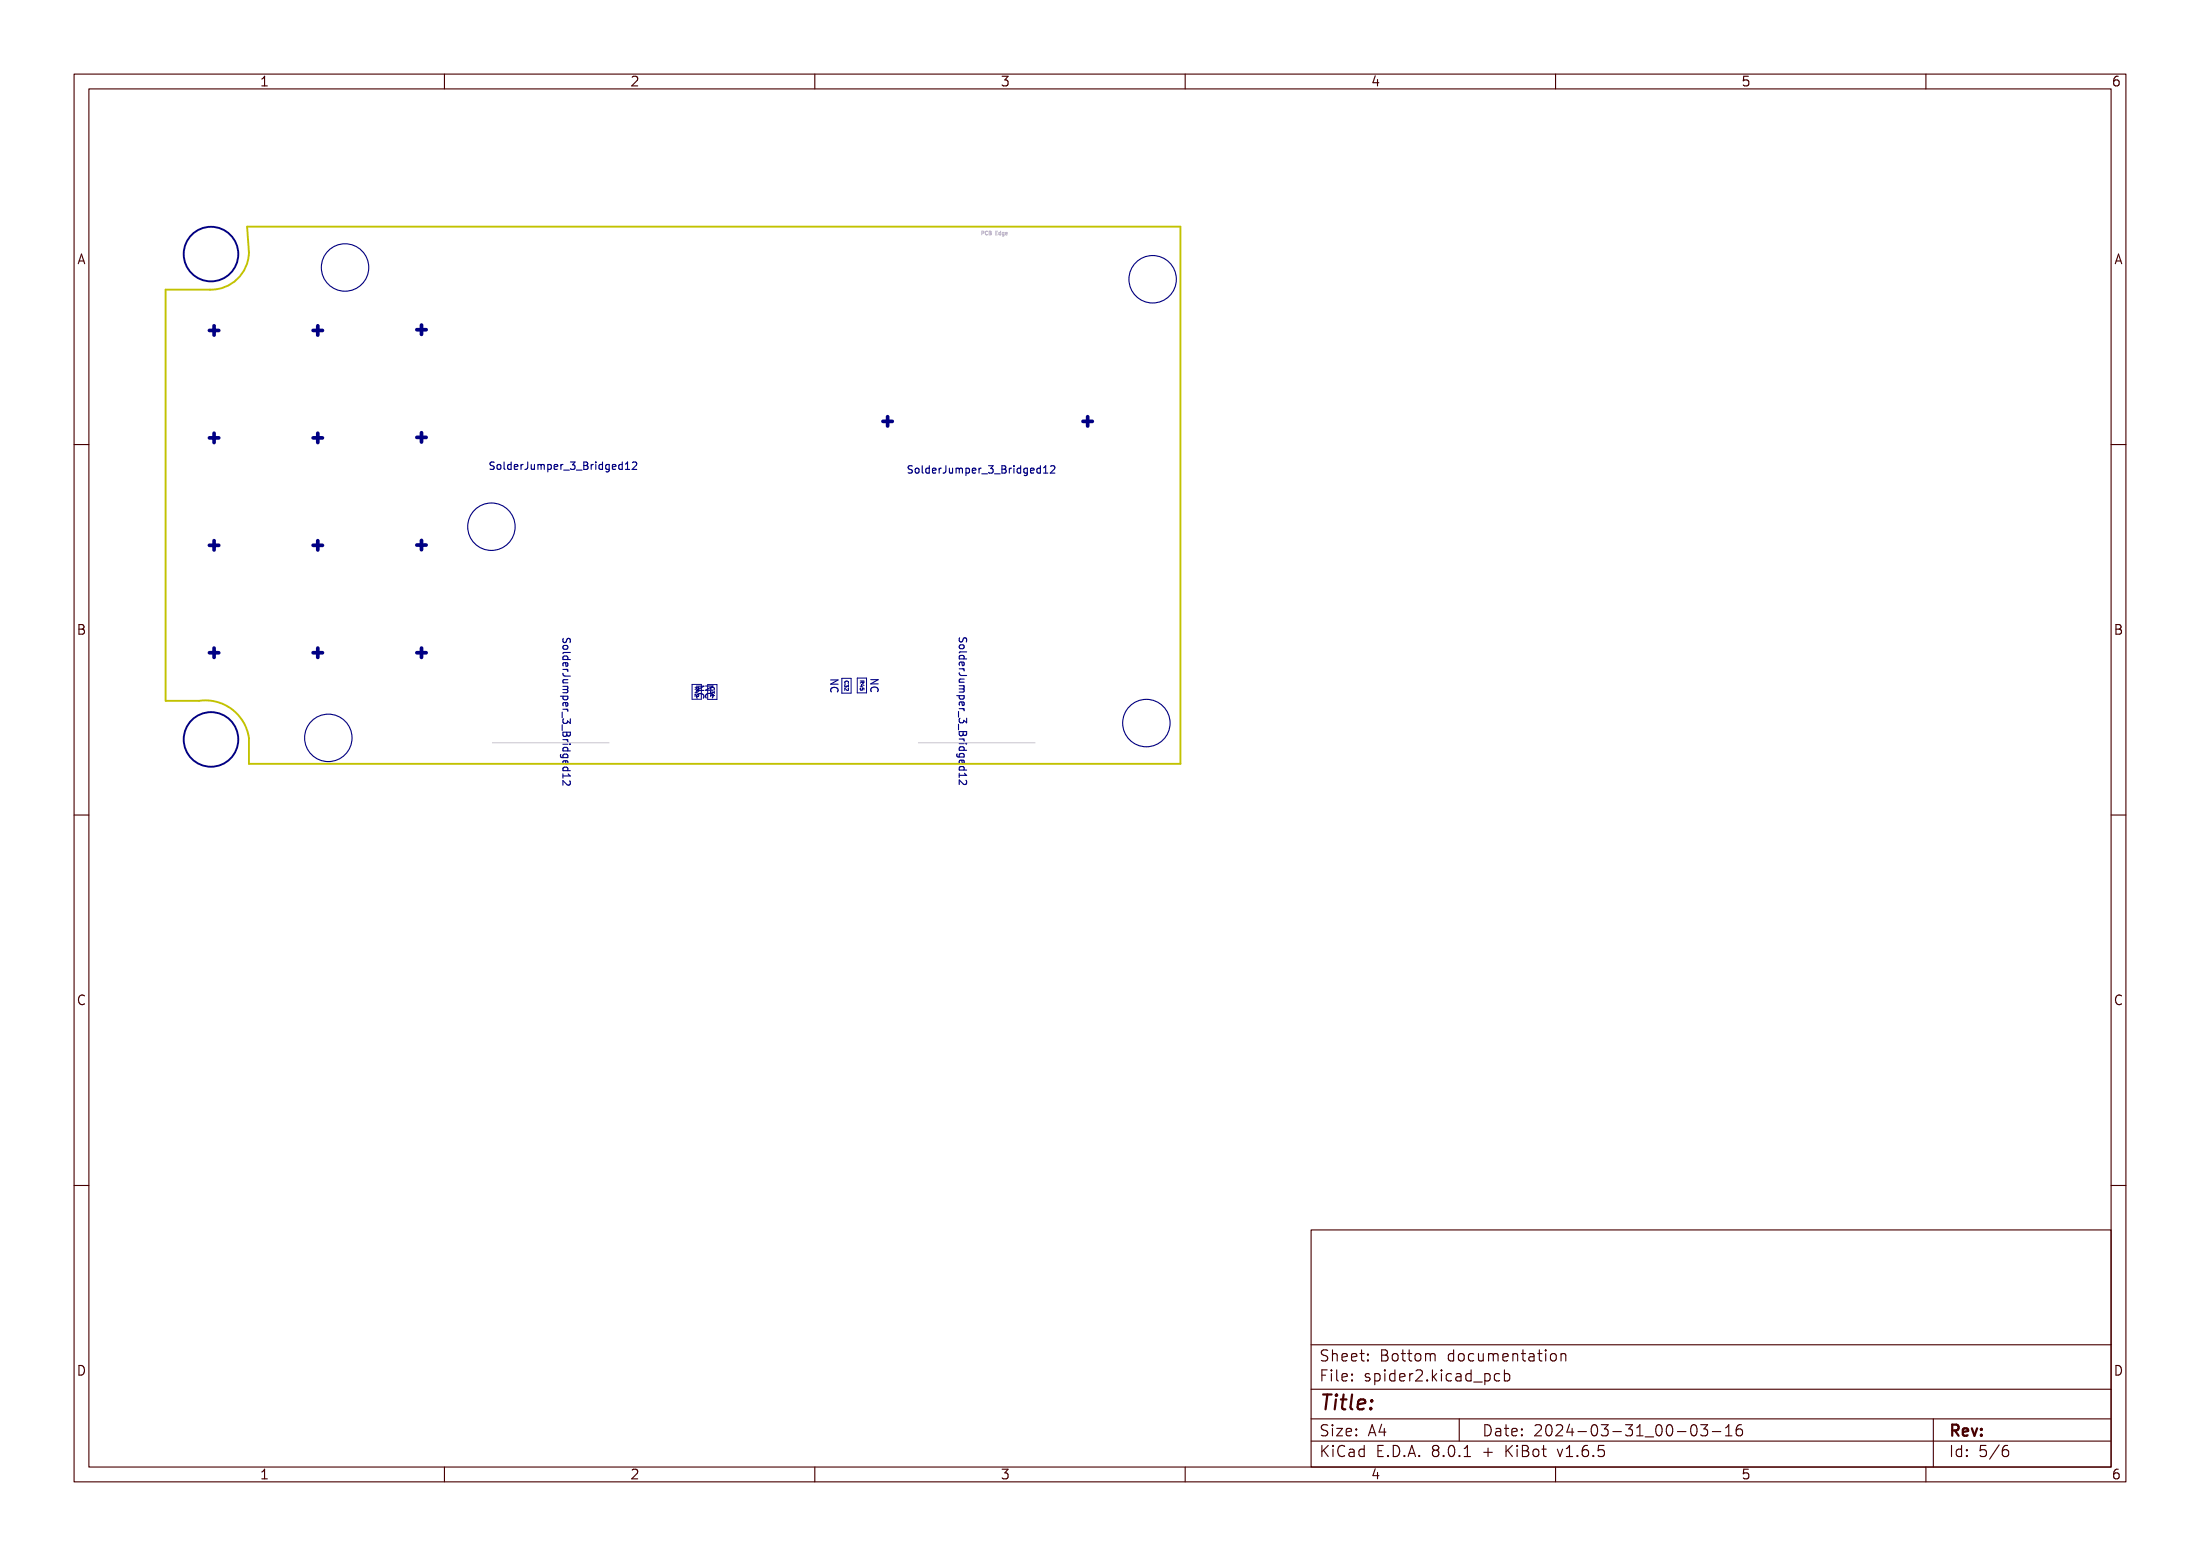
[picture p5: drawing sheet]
<svg xmlns="http://www.w3.org/2000/svg" width="297mm" height="210mm" viewBox="0 0 297 210" stroke-linecap="round" stroke-linejoin="round" font-family="sans-serif">
<g fill="none" stroke="#000084" stroke-width=".15">
<path d="M66.7 62.4h-.4h-.1v.3l.4 .2 .1 .3-.2 .2-.4-.1M67.2 62.7h.2l.2 .2v.3l-.2 .2-.2-.1-.1-.1zM68.1 62.4v.8l.1 .2M69 62.7h-.3l-.2 .2 .1 .4h.4M69 62.4v1M69.4 63l.5-.1v-.2h-.3l-.2 .1 .1 .5h.4M70.3 62.7v.7M70.6 62.7l-.3 .2M71.2 62.4v.7a.32 .32 0 0 1-.3 .3M71.7 62.7l.1 .6 .2 .1 .1-.1M72.1 62.7v.7M72.6 62.8l.3-.1 .2 .1"/>
<path d="M72.6 62.7v.7M73.1 62.8l.1-.1h.2l.1 .7M73.1 62.8v.6M74 62.7h.2l.2 .2-.1 .4h-.3M74 62.7v1M74.8 63l.5-.1-.1-.2h-.2l-.2 .1 .1 .5h.3M75.7 62.7v.7M76 62.7l-.3 .2M76.1 63.5h.8M77 62.4h.6l-.3 .3 .3 .1v.5l-.2 .1-.4-.1M77.8 63.5h.8M78.8 62.4h.3l.2 .1-.2 .3 .2 .1 .1 .3-.2 .2h-.4z"/>
<path d="M78.8 62.8h.3M79.8 62.7v.7M80.1 62.7l-.3 .2M80.4 62.4h.1M80.4 62.7v.7M81.3 62.7h-.2l-.2 .2 .1 .4h.3M81.3 62.4v1M82.2 62.7h-.2l-.2 .2 .1 .4h.3M82.2 62.7v.8l-.1 .2-.3-.1M82.7 63l.4-.1v-.2h-.3l-.1 .1v.5h.4M84 62.7h-.3l-.2 .2 .1 .4h.4M84 62.4v1"/>
<path d="M84.4 63.4h.6M84.4 62.6l.3-.2v1M85.4 62.4h.4l.2 .2-.7 .8h.7M123.2 62.9h-.4l-.2 .1v.2l.5 .2 .1 .3-.2 .2-.4-.1M123.6 63.2h.3l.2 .2v.3l-.2 .2-.3-.1-.1-.1zM124.5 62.9v.8l.1 .2M125.5 63.2h-.3l-.2 .2 .1 .4h.4M125.5 62.9v1M125.9 63.5l.5-.1-.1-.2h-.3l-.1 .1v.5h.4M126.8 63.2v.7M127.1 63.2l-.3 .2M127.7 62.9v.7a.32 .32 0 0 1-.4 .3"/>
<path d="M128.2 63.2v.6l.3 .1 .1-.1M128.6 63.2v.7M129.1 63.3l.3-.1 .1 .1M129.1 63.2v.7M129.5 63.3l.1-.1h.3v.7M129.5 63.3v.6M130.4 63.2h.3l.2 .2-.1 .4h-.4M130.4 63.2v1M131.3 63.5l.4-.1v-.2h-.3l-.1 .1v.5h.4M132.2 63.2v.7M132.5 63.2l-.3 .2M132.5 64h.8"/>
<path d="M133.5 62.9h.6l-.4 .3 .3 .1v.5l-.1 .1-.4-.1M134.3 64h.7M135.3 62.9h.3l.2 .1-.2 .3 .2 .1v.3l-.2 .2h-.3zM135.3 63.3h.3M136.3 63.2v.7M136.5 63.2l-.2 .2M136.9 62.9v.1M136.9 63.2v.7M137.8 63.2h-.3l-.2 .2 .1 .4h.4M137.8 62.9v1M138.7 63.2h-.3l-.2 .2 .1 .4h.4M138.7 63.2v.8l-.2 .2-.2-.1"/>
<path d="M139.1 63.5l.5-.1-.1-.2h-.2l-.2 .1 .1 .5h.3M140.5 63.2h-.3l-.2 .2 .1 .4h.4M140.5 62.9v1M140.9 63.9h.6M140.9 63.1l.3-.2v1M141.8 63l.4-.1 .2 .2-.6 .8h.6M75.7 94h1M75.9 96.1v.8M75.9 97.8v.8M76 90.9a.32 .32 0 0 0 .3 .4h.7M76 98.8h1v.4l-.2 .1-.3-.1-.1 .1-.2 .1-.2-.2zM76 89h1"/>
<path d="M76 90.3h.7M76 92.2h.7M76 92.6h.7M76 93.1h.5M76 95.7h.7M76 99.8h.7M76 86.2v.3l.2 .2 .2-.1 .2-.4h.3l.1 .1-.1 .4M76 87.2l.5-.1 .1 .1 .1 .2-.2 .2h-.3l-.2-.2zM76 89v-.3l.2-.2 .4 .1v.4M76 94v.3l.2 .1 .4-.1v-.3M76.1 97l-.1 .4 .2 .2h.3l.1-.3 .4 .3v-.6M76.3 89.4l.1 .5h.2l.1-.3-.2-.2-.5 .1v.4"/>
<path d="M76.3 94.8l.1 .5h.2l.1-.3-.2-.2-.5 .1v.4M76.5 90.3l.2 .3M76.5 95.7l.2 .3M76.5 99.8l.2 .3M76.5 93.1l.2 .1-.1 .2-.6 .1M76.5 98.8v.4M76.6 92.6l.1 .3-.2 .2M76.7 91.7l-.7 .1v.2l.1 .2M77 88.1h-.9l-.1 .1M94 92.6h1l-1 .6h1M94.1 94.2a.47 .47 0 0 1 .4-.6 .47 .47 0 0 1 .5 .4l-.1 .2M95.3 92.6h1l-1 .6h1"/>
<path d="M95.3 94.2a.47 .47 0 0 1 .4-.7 .47 .47 0 0 1 .6 .5l-.1 .2M112.1 91.8h1l-1 .5h1M112.2 93.4a.47 .47 0 0 1 .4-.7 .47 .47 0 0 1 .5 .5l-.1 .2M117.6 91.7h1l-1 .6h1M117.6 93.3a.47 .47 0 0 1 .4-.6 .47 .47 0 0 1 .6 .5l-.1 .1M129.2 93.9h1M129.4 96v.8M129.4 97.7v.8M129.5 90.8a.32 .32 0 0 0 .3 .4h.7M129.5 98.7h1v.4l-.2 .2-.3-.2-.1 .2h-.2l-.2-.2zM129.5 88.9h1M129.5 90.3h.7"/>
<path d="M129.5 92.1h.7M129.5 92.6h.7M129.5 93h.5M129.5 95.6h.7M129.5 99.7h.7M129.5 86.1v.4l.2 .1h.2l.2-.5h.3l.1 .2-.1 .3M129.5 88.9v-.3l.2-.1 .4 .1v.3M129.5 93.9v.3l.2 .2 .4-.1v-.4M129.6 87.1h.5l.1 .1-.1 .3-.1 .1-.4-.1-.1-.1zM129.6 96.9l-.1 .5 .2 .2 .3-.1 .1-.3 .4 .4v-.7M129.8 89.4l.1 .4h.2l.1-.3-.2-.1h-.5v.4M129.8 94.7l.1 .5h.2l.1-.3-.2-.2-.5 .1v.4"/>
<path d="M130 90.3l.2 .3M130 95.6l.2 .3M130 99.7l.2 .3M130 93l.2 .1-.1 .3h-.6M130 98.7v.4M130.1 92.6l.1 .2-.2 .2M130.2 91.6l-.7 .1v.2l.1 .2M130.5 88h-.9l-.1 .1M75.7 101.8v.3l.2 .2h.8M76 104.4v.6M76 100.4h.7M76 101.3h1"/>
<path d="M76 104h1M76 101.3v-.2l.2-.2 .4 .1v.3M76 102.3v-.3l.2-.2 .4 .1v.4M76 104v-.3l.2-.2 .4 .1v.4M76.3 102.7l.1 .5 .2-.1 .1-.3-.2-.1h-.5v.4M76.7 104.4l.3 .3h-1M76.9 105.4l.1 .4-.3 .2-.7-.7v.7M76.9 100.4h.1M129.2 101.7v.3l.2 .2h.8M129.5 104.4v.5M129.5 100.4h.7M129.5 101.3h1"/>
<path d="M129.5 103.9h1M129.5 101.3v-.3l.2-.2 .4 .1v.4M129.5 102.2v-.3l.2-.2 .4 .1v.4M129.5 103.9v-.3l.2-.1 .4 .1v.3M129.8 102.6l.1 .5 .2-.1 .1-.3-.2-.1h-.5v.4M130.2 104.4l.3 .2h-1M130.4 105.3l.1 .4-.3 .2-.7-.6v.6M130.4 100.4h.1"/>
<circle cx="46.6" cy="36.1" r="3.2"/>
<circle cx="155.6" cy="37.7" r="3.2"/>
<circle cx="66.3" cy="71.1" r="3.2"/>
<circle cx="44.3" cy="99.6" r="3.2"/>
<circle cx="154.8" cy="97.6" r="3.2"/>
</g>
<g fill="none" stroke="#000084" stroke-width=".14">
<path d="M93.4 92.4h1.3v2h-1.3zM93.8 92.8h.5v.2h-.2v-.2M93.8 93.5h.4M94.1 92.9l-.3 .2M94.3 93.7v.2l-.1 .1-.4-.3v.3M94.4 93.4l-.4-.2v.4M95.5 92.4h1.3v2h-1.3zM95.9 93.7v.3M96 93.1a.22 .22 0 0 1 .2-.3 .22 .22 0 0 1 .2 .3M96 93.2l-.1 .3 .1 .1 .2-.1v-.1l.2 .2v-.4M96.3 93.7l.1 .2h-.5M113.6 91.6h1.3v2h-1.3z"/>
<path d="M114.1 92.2a.22 .22 0 0 1 .2-.3 .22 .22 0 0 1 .2 .3M114.1 92.4l-.1 .2 .1 .1h.2l.1-.2 .1 .2v-.3M114.5 93.2h-.2l-.3-.3v.3M114.5 92.9h.1M114.5 92.9v.2M114.5 93.1v.1M115.7 91.5h1.3v2h-1.3zM116.1 91.9h.5v.3l-.2-.1v-.2M116.1 92.6h.4M116.2 92.9v.2h.2v-.2h.2v.2M116.4 92l-.3 .2M116.7 92.5l-.4-.1v.3"/>
</g>
<path d="M22.4 39.1h6a5.1 5.1 0 0 0 5.2-5l-.2-3.5h126v72.5h-125.8v-3.5a5.9 5.9 0 0 0-6.7-5h-4.5z" fill="none" stroke="#c2c200" stroke-width=".25"/>
<path d="M132.5 31.5l.3-.1v-.2h-.3v.5M133.3 31.2a.22 .22 0 0 0-.3 .3 .22 .22 0 0 0 .3 .2M133.5 31.2l.3 .1-.1 .1 .1 .2-.1 .1h-.2zM133.5 31.4h.2M134.4 31.4h.2M134.7 31.2h-.3v.5h.3M135.1 31.2v.5h-.2v-.3h.2M135.5 31.4l-.2 .1v.2h.2M135.5 31.4v.4h-.2M135.8 31.5h.2v-.1h-.2v.3h.2M66.5 100.2h15.7M124 100.2h15.7" fill="none" stroke="#c2c2c2" stroke-width=".14"/>
<g fill="none" stroke="#000084" stroke-width=".25">
<circle cx="28.5" cy="34.3" r="3.7"/>
<circle cx="28.5" cy="99.8" r="3.7"/>
</g>
<g fill="none" stroke="#000084" stroke-width=".5">
<path d="M28.3 44.6h1.2M28.3 59.1h1.2M28.9 44v1.2M28.9 58.5v1.2M42.3 44.6h1.2M42.3 59.1h1.2M42.9 44v1.2M42.9 58.5v1.2M56.3 59h1.2M56.3 44.5h1.2M56.9 43.9v1.2M56.9 58.4v1.3"/>
<path d="M119.2 56.9h1.3M119.8 56.2v1.3M146.2 56.9h1.3M146.8 56.2v1.3M28.3 73.6h1.2M28.9 73v1.2M42.3 73.6h1.2M42.9 73v1.2M56.3 73.6h1.2M56.9 72.9v1.3M28.3 88.1h1.2M28.9 87.5v1.2"/>
<path d="M42.3 88.1h1.2M42.9 87.5v1.2M56.3 88.1h1.2M56.9 87.5v1.2"/>
</g>
<g fill="none" stroke="#480000" stroke-width=".15">
<path d="M10 10h277v190h-277zM12 12h273v186h-273zM35.3 10.7l.4-.4v1.3M35.3 11.6h.8M60 10v2M85.3 10.4l.2-.1 .5 .1a.35 .35 0 0 1 0 .5l-.7 .7h.8M110 10v2M135.3 10.3h.8l-.4 .5a.35 .35 0 0 1 .4 .2v.3l-.1 .2-.5 .1-.2-.1M160 10v2M185.7 10.2l-.4 1h.9M186 10.7v.9M210 10v2"/>
<path d="M236 10.3h-.6l-.1 .6 .2-.1 .5 .1 .1 .1-.1 .5-.2 .1h-.3l-.2-.1M260 10v2M286 10.3a.52 .52 0 0 0-.7 .6v.4l.2 .2 .3 .1 .2-.1 .1-.5-.1-.1-.4-.1-.3 .2M10.6 35.6l.4-1.3 .4 1.3M10.7 35.2h.6M285.6 35.6l.4-1.3 .4 1.3M285.7 35.2h.6M10 60h2M285 60h2M10.7 84.3h.4l.2 .1v.3l-.2 .2a.35 .35 0 0 1 .3 .3 .35 .35 0 0 1-.2 .4h-.5zM10.7 84.9h.4M285.7 84.3h.4l.2 .1v.3l-.2 .2a.35 .35 0 0 1 .3 .3 .35 .35 0 0 1-.2 .4h-.5z"/>
<path d="M285.7 84.9h.4M10 110h2M285 110h2M11.4 134.4a.52 .52 0 0 0-.6 0 .52 .52 0 0 0-.2 .6 .49 .49 0 0 0 .2 .5 .49 .49 0 0 0 .6 0M286.4 134.4a.52 .52 0 0 0-.6 0 .52 .52 0 0 0-.2 .6 .49 .49 0 0 0 .2 .5 .49 .49 0 0 0 .6 0M10 160h2M285 160h2M177 166h108v32h-108zM10.7 184.3a.66 .66 0 0 1 .7 .6 .66 .66 0 0 1-.7 .7zM35.3 199.6h.8M35.3 198.7l.4-.4v1.3M60 198v2"/>
<path d="M85.3 198.4l.2-.1 .5 .1a.35 .35 0 0 1 0 .5l-.7 .7h.8M110 198v2M135.3 198.3h.8l-.4 .5a.35 .35 0 0 1 .4 .2v.3l-.1 .2-.5 .1-.2-.1M160 198v2M177 181.5h108M177 187.5h108M177 191.5h108M177 194.5h108M178.5 185.6h.5M178.5 195.1v1.5M178.7 195.7l.6 .9M179.2 184.9h-.7v1.5"/>
<path d="M179.2 182.3l-.2-.1-.5 .1a.36 .36 0 0 0-.1 .3 .36 .36 0 0 0 .3 .3 .55 .55 0 0 1 .5 .4v.2l-.2 .2-.6-.1M179.2 192.4l-.2-.1-.5 .1a.36 .36 0 0 0-.1 .3 .36 .36 0 0 0 .3 .3 .55 .55 0 0 1 .5 .4v.2l-.2 .2-.6-.1M179.3 195.1l-.8 .8M179.7 184.9v.1M179.7 185.4v1M179.7 184.9l.1 .1h-.1M179.9 182.8a.37 .37 0 0 1 .6 .1v.8M179.9 182.2v1.5M179.9 192.3v.1M179.9 192.8v1M179.9 192.3l-.1 .1h.1M179.9 192.3l.1 .1h-.1"/>
<path d="M180 195.1v.1M180 195.6v1M180 195.1l-.1 .1h.1M180.5 184.9v1.3l.2 .2M180.5 192.8h.7l-.7 1h.7M181.2 183.2l.7-.2-.1-.2-.4-.1-.2 .2v.7l.2 .1 .4-.1M181.2 185.9l.7-.2-.1-.2-.4-.1-.2 .2v.7l.2 .1 .4-.1M181.5 195.2a.6 .6 0 0 0-.7 0 .6 .6 0 0 0-.2 .7 .56 .56 0 0 0 .3 .6 .56 .56 0 0 0 .6-.1M181.7 193.3l.8-.2-.1-.2-.4-.1-.3 .2 .1 .7 .2 .1 .4-.1M182.2 195.7l.1-.1 .4 .1 .1 .9M182.5 183.2l.7-.2-.1-.2-.4-.1-.2 .2v.7l.2 .1 .4-.1M182.5 186.2l.1 .1-.1 .1"/>
<path d="M182.5 186.2v.1v.1M182.5 185.5v.1M182.5 186.2v.2M182.5 185.5h.1l-.1 .1M182.8 195.9l-.5 .1a.29 .29 0 0 0-.2 .3 .29 .29 0 0 0 .2 .3l.5-.1M183.1 193.6l.1 .1-.1 .1M183.1 193.6l-.1 .1 .1 .1M183.1 192.9v.1M183.1 193.6v.2M183.1 192.9h.1l-.1 .1M183.1 192.9h-.1l.1 .1M183.6 182.7h.6"/>
<path d="M183.8 182.2v1.3l.1 .1 .3 .1M184.2 195.7l-.5-.1-.2 .3v.4l.1 .2 .1 .1 .5-.1M184.2 195.1v1.5M184.7 183.5v.1v.1M184.7 183.5l-.1 .1 .1 .1M184.7 182.8v.1M184.7 183.5v.2M184.7 182.8h-.1l.1 .1M184.7 193.8l.5-1.5 .5 1.5M184.9 185.5l-.4-.1-.2 .2 .1 .2 .5 .2 .1 .1-.1 .2-.2 .1-.4-.1M184.9 193.4h.7M185.6 185.5l.4-.1 .3 .3v.4l-.1 .2-.2 .1-.4-.1"/>
<path d="M185.6 185.4v1.5M185.7 198.2l-.4 1h.9M186 198.7v.9M186 195.8h.5M186.5 182.2l.7 .1a.36 .36 0 0 1 .1 .3 .36 .36 0 0 1-.3 .3 .4 .4 0 0 1 .4 .4 .4 .4 0 0 1-.3 .4h-.6zM186.5 182.9h.5M186.5 192.2l-.3 1.1h.9M186.7 195.1h-.7v1.5h.7M186.9 192.8v1M187 184.9v.1M187 185.4v1M187 184.9l-.1 .1h.1"/>
<path d="M187.4 196.4v.2M187.4 196.4l.1 .1-.1 .1M187.4 196.4l-.1 .1 .1 .1M188.1 182.8a.41 .41 0 0 1 .6 .2v.4a.41 .41 0 0 1-.4 .3 .41 .41 0 0 1-.3-.3v-.4zM188.1 195.1a.79 .79 0 0 1 .9 .5 .79 .79 0 0 1-.3 .9l-.6 .1zM188.3 185.5l-.4-.1-.3 .3v.4l.1 .2 .2 .1 .4-.1M188.3 184.9v1.5M189 185.9l.7-.2-.1-.2-.4-.1-.2 .2v.7l.2 .1 .4-.1M189.2 182.7h.5M189.4 182.2v1.3l.1 .1 .2 .1M189.6 196.4l.1 .1-.1 .1M189.6 196.4l-.1 .1 .1 .1"/>
<path d="M189.6 196.4v.2M190 182.7h.6M190.1 196.6l.5-1.5 .5 1.5M190.2 182.2v1.3l.1 .1 .3 .1M190.2 196.2h.8M190.3 185.4v1M190.7 185.4l-.2 .1-.2 .2M191.1 182.8a.41 .41 0 0 1 .4-.1 .41 .41 0 0 1 .3 .3v.4a.41 .41 0 0 1-.4 .3 .41 .41 0 0 1-.4-.3zM191.2 185l.2-.1 .5 .1a.41 .41 0 0 1 .1 .5l-.9 .9h.9M191.6 196.4l.1 .1-.1 .1M191.6 196.4l-.1 .1 .1 .1M191.6 196.4v.2"/>
<path d="M192.5 182.8a.37 .37 0 0 1 .6 .1M192.5 182.7v1M192.7 186.2v.1v.1M192.7 186.2l-.1 .1 .1 .1M192.7 186.2v.2M193.1 182.9l.2-.2 .4 .1v.9M193.1 182.9v.8M193.4 184.9v1.5M193.5 185.8l.5 .6M193.7 195.7l-.3 .3 .1 .4 .2 .2 .4-.1 .1-.2v-.3l-.2-.3M193.7 195.7l-.2-.1a.3 .3 0 0 1-.1-.3 .3 .3 0 0 1 .3-.2l.4 .1a.31 .31 0 0 1 .1 .3 .31 .31 0 0 1-.2 .2M193.7 195.7h.3"/>
<path d="M194 185.4l-.6 .6M194.6 184.9v.1M194.6 185.4v1M194.6 184.9l-.1 .1h.1M194.6 184.9l.1 .1h-.1M194.9 196.4l.1 .1-.1 .1M194.9 196.4l-.1 .1 .1 .1M194.9 196.4v.2M195.7 195.2a.36 .36 0 0 1 .3-.1 .36 .36 0 0 1 .3 .3 .77 .77 0 0 1-.4 1.2 .91 .91 0 0 1-.2-1.4zM196 185.5l-.5-.1-.3 .3v.4l.2 .2 .1 .1 .5-.1M196.2 182.8l-.4-.1-.3 .3v.4l.2 .2 .1 .1 .4-.1M196.2 182.2v1.5"/>
<path d="M196.6 185.5l.1-.1 .5 .1v.9M197 182.8a.41 .41 0 0 1 .4-.1 .41 .41 0 0 1 .3 .3v.4a.41 .41 0 0 1-.4 .3 .41 .41 0 0 1-.4-.3zM197 191.5v3M197 196.4l.1 .1-.1 .1M197 196.4v.1v.1M197 196.4v.2M197.2 185.7l-.5 .1a.3 .3 0 0 0-.2 .3 .3 .3 0 0 0 .2 .3l.5-.1M197.7 196.6h.8M197.7 195.5l.4-.4v1.5M198.6 185.5l-.4-.1-.3 .3v.4l.1 .2 .2 .1 .4-.1M198.6 184.9v1.5M199 182.8l-.5-.1-.3 .3v.4l.2 .2 .1 .1 .5-.1"/>
<path d="M199 186.5h1.1M199.6 182.7l.1 .9a.41 .41 0 0 0 .5-.1M200.2 182.7v1M200.3 196h1.2M200.5 185.5l.4-.1 .3 .3v.4l-.2 .2-.1 .1-.4-.1M200.5 185.4v1.5M200.5 192.3a.79 .79 0 0 1 .8 .5 .79 .79 0 0 1-.3 .9l-.5 .1zM200.9 195.4v1.2M201 182.8a.37 .37 0 0 1 .6 .1M201 182.7v1M201.6 182.9l.2-.2 .4 .1v.9M201.6 182.9v.8"/>
<path d="M202 192.9l.1-.1 .4 .1 .1 .9M202.5 185.5l-.5-.1-.3 .3v.4l.2 .2 .1 .1 .5-.1M202.6 193.1l-.5 .1a.29 .29 0 0 0-.2 .3 .29 .29 0 0 0 .2 .3l.5-.1M202.9 183.2l.7-.2-.1-.2-.4-.1-.2 .2 .1 .7 .1 .1 .4-.1M203.1 185.5l.4-.1 .3 .3v.4l-.1 .2-.2 .1-.4-.1M203.1 184.9v1.5M203.1 192.8h.6M203.3 192.3v1.3l.1 .1 .3 .1M203.3 195.1v1.5M203.5 195.7l.7 .9M204.1 193.3l.7-.2-.1-.2-.4-.1-.2 .2 .1 .7 .1 .1 .4-.1M204.2 195.1l-.9 .8"/>
<path d="M204.2 182.8a.37 .37 0 0 1 .7 .1v.8M204.2 182.7v1M204.8 195.1l-.1 .1h.1M204.8 195.1v.1M204.8 195.6v1M204.8 195.1l.1 .1h-.1M205.4 182.7h.6M205.5 193.6v.1v.1M205.5 193.6l-.1 .1 .1 .1M205.5 192.9v.1M205.5 193.6v.2M205.5 192.9h-.1l.1 .1"/>
<path d="M205.5 195.1l.7 .1a.36 .36 0 0 1 .1 .3 .36 .36 0 0 1-.3 .3 .4 .4 0 0 1 .4 .4 .4 .4 0 0 1-.3 .4h-.6zM205.5 195.8h.5M205.6 182.2v1.3l.1 .1 .3 .1M206.5 182.8l.1-.1 .4 .1 .1 .9M207 195.7a.41 .41 0 0 1 .4-.1 .41 .41 0 0 1 .3 .3v.4a.41 .41 0 0 1-.4 .3 .41 .41 0 0 1-.3-.3zM207.1 183l-.5 .1a.29 .29 0 0 0-.2 .3 .29 .29 0 0 0 .2 .3l.5-.1M207.2 192.4l.3-.1 .5 .1a.41 .41 0 0 1 0 .5l-.8 .9h.9M207.6 182.7h.6M207.8 182.2v1.3l.1 .1 .3 .1M208.2 195.6h.5M208.4 195.1v1.3l.1 .1 .2 .1M208.7 182.2v.1"/>
<path d="M208.7 182.7v1M208.7 182.2l-.1 .1h.1M208.8 192.4a.36 .36 0 0 1 .4-.1 .36 .36 0 0 1 .3 .3 .78 .78 0 0 1-.5 1.2 .91 .91 0 0 1-.2-1.4zM209.4 182.8a.41 .41 0 0 1 .4-.1 .41 .41 0 0 1 .3 .3v.4a.41 .41 0 0 1-.4 .3 .41 .41 0 0 1-.4-.3zM210 198v2M210.1 192.4l.2-.1 .5 .1a.41 .41 0 0 1 .1 .5l-.9 .9h1M210.2 195.6l.4 1 .4-1M210.7 182.8a.37 .37 0 0 1 .7 .1v.8M210.7 182.7v1M211.5 196.6h.8M211.5 195.5l.4-.4v1.5M211.9 192.2l-.4 1.1h1"/>
<path d="M212.2 192.8v1M213 196.4v.1v.1M213 196.4l-.1 .1 .1 .1M213 196.4v.2M213 193.2h1.2M214.3 195.1a.59 .59 0 0 0-.7 .6v.6l.1 .2 .5 .1 .2-.2 .1-.5-.2-.2h-.4l-.3 .2M215 192.4a.35 .35 0 0 1 .6 .2 .77 .77 0 0 1-.4 1.2 1 1 0 0 1-.2-1.4zM215.1 196.4l.1 .1-.1 .1M215.1 196.4l-.1 .1 .1 .1M215.1 196.4v.2M216.2 192.3h.9l-.5 .6a.41 .41 0 0 1 .5 .2v.4l-.1 .2-.6 .1-.2-.2M216.5 195.1h-.7l-.1 .7 .3-.1h.5l.1 .2-.1 .5-.2 .2h-.3l-.3-.2"/>
<path d="M217.7 193.2h1.2M219.5 192.3h.9l-.5 .6a.41 .41 0 0 1 .5 .2v.4l-.2 .2-.5 .1-.2-.2M221 193.8h.8M221 192.7l.4-.4v1.5M222.1 193.9h1.1M223.7 192.4a.36 .36 0 0 1 .6 .2 .77 .77 0 0 1-.4 1.2 1 1 0 0 1-.2-1.4zM225.2 192.4a.36 .36 0 0 1 .5 .2 .78 .78 0 0 1-.4 1.2 1 1 0 0 1-.1-1.4zM226.5 193.2h1.1M228.5 192.4a.36 .36 0 0 1 .5 .2 .77 .77 0 0 1-.4 1.2 1 1 0 0 1-.1-1.4zM229.6 192.3h.9l-.5 .6a.41 .41 0 0 1 .5 .2v.4l-.1 .2-.6 .1-.2-.2M231.2 193.2h1.1M233 193.8h.8"/>
<path d="M233 192.7l.4-.4v1.5M235.1 192.3a.59 .59 0 0 0-.7 .6v.6l.1 .2 .5 .1 .2-.2v-.5l-.1-.2h-.4l-.3 .2M236 198.3h-.6l-.1 .6 .2-.1 .5 .1 .1 .1-.1 .5-.2 .1h-.3l-.2-.1M260 198v2M261 191.5v6.5M263.5 195.1v1.5M264.8 195.1v1.5M264.8 195.7l-.4-.1-.3 .3v.4l.1 .2 .2 .1 .4-.1M265.5 196.4l.1 .1-.1 .1M265.5 196.4v.1v.1M265.5 195.7v.1M265.5 196.4v.2"/>
<path d="M265.5 195.7h.1l-.1 .1M268.1 195.1h-.7l-.1 .7 .2-.1h.5l.2 .2-.1 .5-.2 .2h-.4l-.2-.2M269.9 195l-1.3 1.9M271 195.1a.59 .59 0 0 0-.7 .6v.6l.2 .2 .4 .1 .2-.2 .1-.5-.2-.2h-.4l-.3 .2M285.7 184.3a.66 .66 0 0 1 .7 .6 .66 .66 0 0 1-.7 .7zM286 198.3a.51 .51 0 0 0-.7 .6v.4l.2 .2 .3 .1 .2-.1 .1-.5-.1-.1-.4-.1-.3 .2"/>
</g>
<g fill="none" stroke="#480000" stroke-width=".3">
<path d="M178.6 188.2h1.2M179.2 188.2l-.3 2M180.4 188.9l-.2 1.3M180.4 188.2l-.1 .1 .1 .1M180.4 188.2l.1 .1-.1 .1M180.4 188.2v.2M181 188.9h.8M181.4 188.2l-.2 1.7v.2l.4 .1M182.5 188.2l-.2 1.7 .1 .2 .2 .1M183.3 189.5l1-.1-.1-.4-.5-.1-.3 .3-.1 .7v.2l.2 .1 .6-.1M185.1 190v.1l-.1 .1M185.1 190l-.1 .1v.1"/>
<path d="M185.1 190l-.1 .2M185.2 189v.2M185.2 189l.1 .1-.1 .1M185.2 189l-.1 .1 .1 .1M263.6 193.1h.5a.41 .41 0 0 0 .3-.4 .41 .41 0 0 0-.3-.4h-.5v1.5M263.9 193.1l.5 .7M265 193.3l.7-.2-.1-.3h-.4l-.2 .2 .1 .7 .1 .1 .4-.1M266.2 192.8l.4 1 .3-1M267.5 193.6l.1 .1-.1 .1M267.5 193.6l-.1 .1 .1 .1M267.5 192.8v.2M267.5 193.6v.2"/>
<path d="M267.5 192.8l.1 .1-.1 .1M267.5 192.8l-.1 .1 .1 .1"/>
</g>
<text font-size="2.7" fill="#fff" x="178" y="190.3">Title:</text>
<g font-size="2" fill="#fff">
<text x="178" y="183.7">Sheet: Bottom documentation</text>
<text x="178" y="186.4">File: spider2.kicad_pcb</text>
<text x="178" y="196.6">KiCad E.D.A. 8.0.1 + KiBot v1.6.5</text>
<text x="178" y="193.8">Size: A4</text>
<text x="200" y="193.8">Date: 2024-03-31_00-03-16</text>
<text x="263" y="193.8">Rev:</text>
<text x="263" y="196.6">Id: 5/6</text>
</g>
<g font-size="1.7" fill="#fff">
<text x="35" y="11.6">1</text>
<text x="85" y="11.6">2</text>
<text x="135" y="11.6">3</text>
<text x="185" y="11.6">4</text>
<text x="235" y="11.6">5</text>
<text x="285" y="11.6">6</text>
<text x="10.5" y="35.6">A</text>
<text x="285.5" y="35.6">A</text>
<text x="10.5" y="85.7">B</text>
<text x="285.5" y="85.7">B</text>
<text x="10.5" y="135.6">C</text>
<text x="285.5" y="135.6">C</text>
<text x="10.5" y="185.7">D</text>
<text x="285.5" y="185.7">D</text>
<text x="35" y="199.6">1</text>
<text x="85" y="199.6">2</text>
<text x="135" y="199.6">3</text>
<text x="185" y="199.6">4</text>
<text x="235" y="199.6">5</text>
<text x="285" y="199.6">6</text>
</g>
<g font-size="1.3" fill="#fff">
<text x="66.5" y="63.4">SolderJumper_3_Bridged12</text>
<text x="122.9" y="63.9">SolderJumper_3_Bridged12</text>
<text x="75.9" y="86.5" transform="rotate(90 75.9 86.5)">SolderJumper_3_Bridged12</text>
<text x="129.5" y="86.4" transform="rotate(90 129.5 86.4)">SolderJumper_3_Bridged12</text>
<text x="94" y="92.6" transform="rotate(90 94 92.6)">NC</text>
<text x="95.2" y="92.6" transform="rotate(90 95.2 92.6)">NC</text>
<text x="112.1" y="91.8" transform="rotate(90 112.1 91.8)">NC</text>
<text x="117.5" y="91.7" transform="rotate(90 117.5 91.7)">NC</text>
</g>
<g font-size=".7" fill="#fff">
<text x="132.7" y="31.7">PCB Edge</text>
<text x="93.8" y="92.8" transform="rotate(90 93.8 92.8)">R42</text>
<text x="95.9" y="92.8" transform="rotate(90 95.9 92.8)">C31</text>
<text x="114" y="92" transform="rotate(90 114 92)">C32</text>
<text x="116.1" y="91.9" transform="rotate(90 116.1 91.9)">R45</text>
</g>
</svg>
